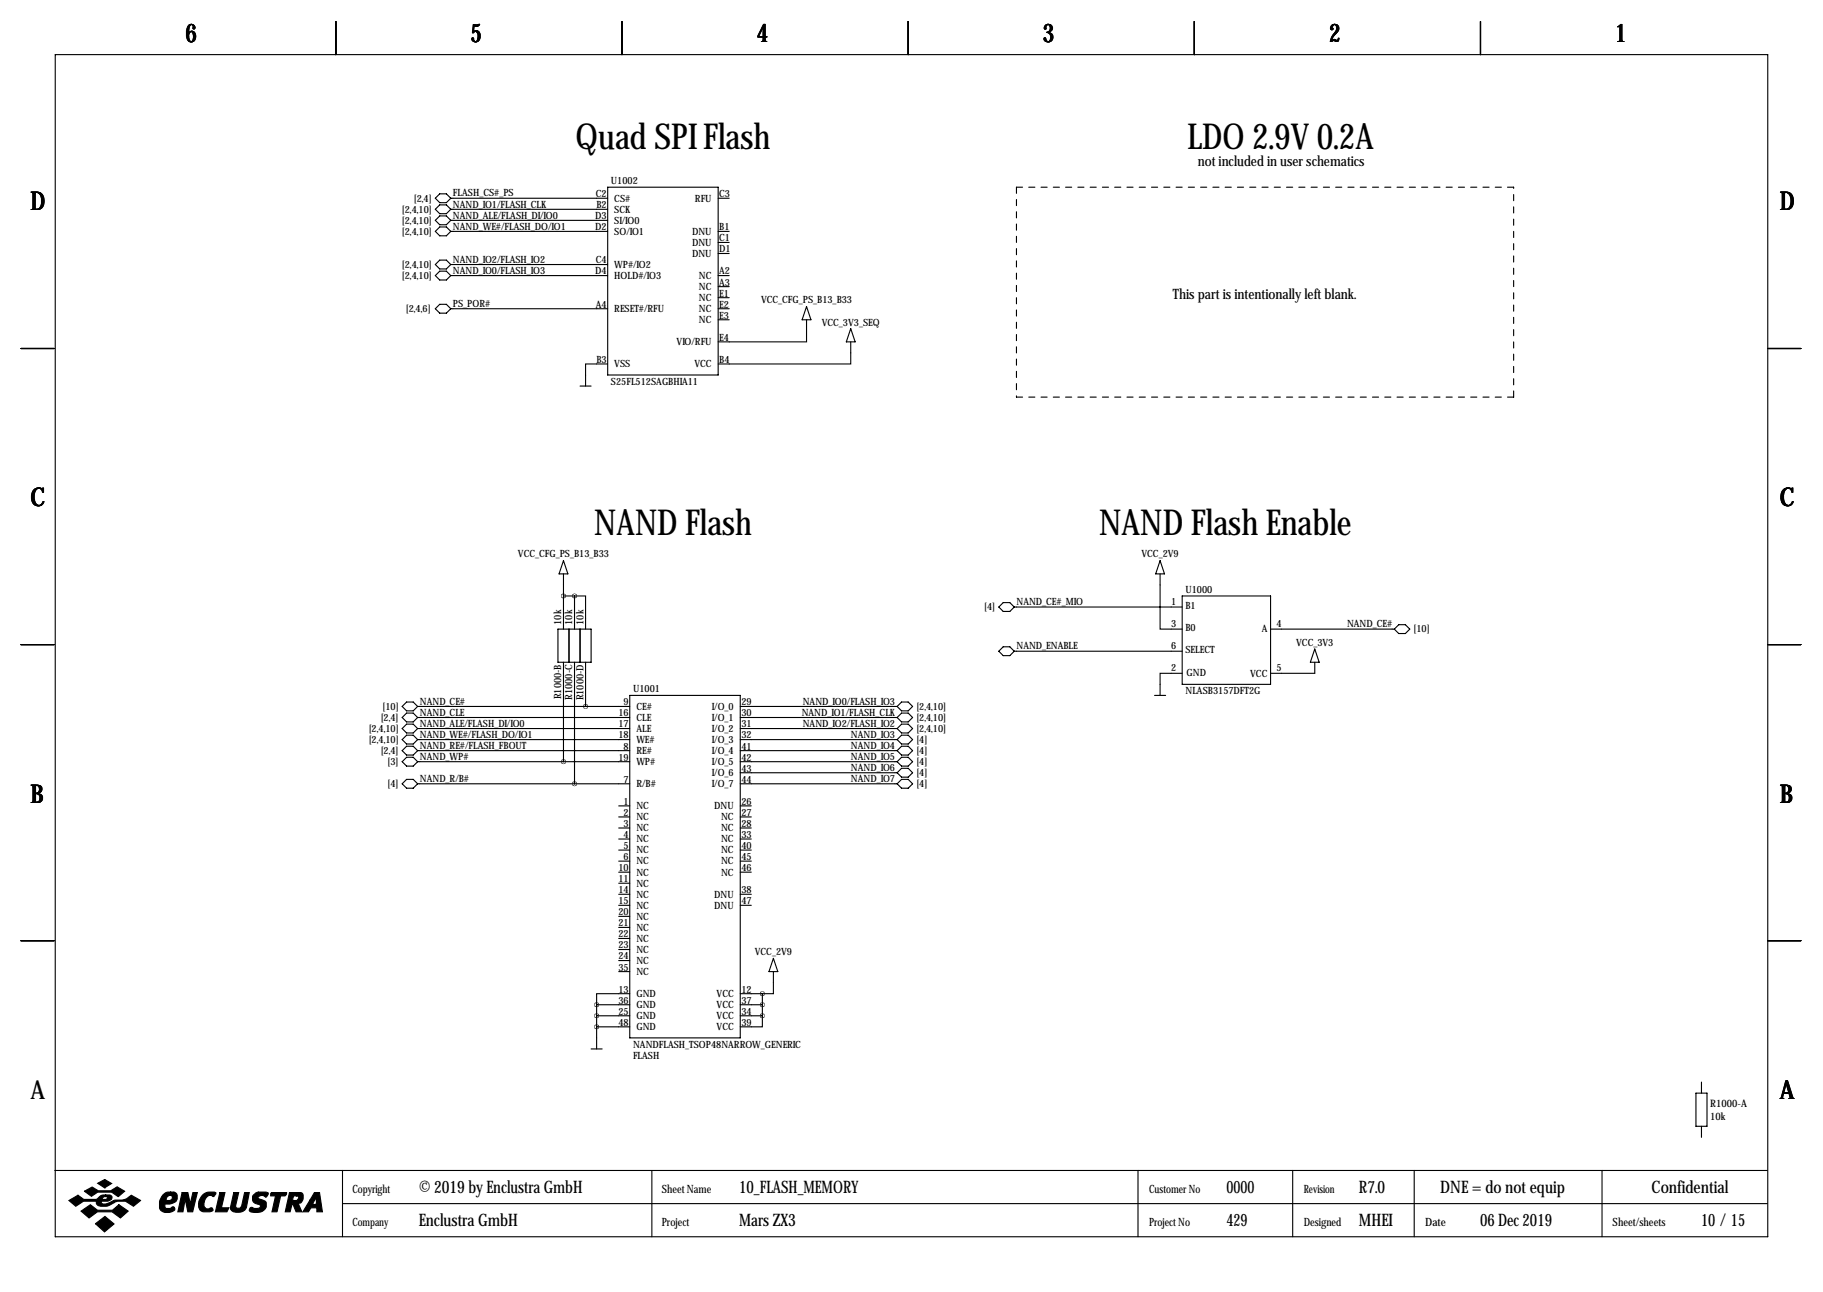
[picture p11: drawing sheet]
<svg xmlns="http://www.w3.org/2000/svg" width="419mm" height="297mm" viewBox="0 0 419 297" stroke-linecap="round" stroke-linejoin="round" font-family="sans-serif">
<g fill="none" stroke="#000" stroke-width=".25">
<path d="M12.7 12.6h393.7v271.7h-393.7zM77.2 4.9v7.7M143 4.9v7.7M208.8 4.9v7.7M274.6 4.9v7.7M340.4 4.9v7.7M100.1 45.6l1-1h1.5l1 1-1 1h-1.5zM100.1 50.7l1-1.1h1.5l1 1.1-1 1h-1.5zM100.1 48.1l1-1h1.5l1 1-1 1h-1.5zM100.1 53.2l1-1h1.5l1 1-1 1h-1.5zM103.6 48.1h36.1M103.6 50.7h36.1"/>
<path d="M103.6 45.6h36.1M103.6 53.2h36.1M139.7 43h25.4v43.2h-25.4zM165.1 45.6h2.5M165.1 53.2h2.5M165.1 55.7h2.5M165.1 58.3h2.5M100.1 60.8l1-1h1.5l1 1-1 1h-1.5zM100.1 63.4l1-1.1h1.5l1 1.1-1 1h-1.5zM100.1 71l1-1h1.5l1 1-1 1h-1.5zM103.6 63.4h36.1M103.6 60.8h36.1"/>
<path d="M103.6 71h36.1M165.1 63.4h2.5M165.1 71h2.5M165.1 65.9h2.5M165.1 68.4h2.5M165.1 73.5h2.5M185.4 73.5v5.1h-20.3M185.4 70.5l1 3h-2zM195.6 78.6v5.1h-30.5M195.6 75.6l1 3h-2zM4.8 80.1h7.6M133.3 88.8h2.6"/>
<path d="M139.7 83.7h-5.1v5.1M406.4 80.1h7.6M129.5 131.9v12.7M129.5 137h2.6M129.5 128.9l1.1 3h-2.1zM132.1 137h2.5v7.6M132.1 137v7.6M229.6 139.6l1-1.1h1.6l1 1.1-1 1h-1.6zM233.2 139.6h38.6M266.7 131.9v12.7h5.1M266.7 128.9l1 3h-2zM271.8 137h20.3v20.3h-20.3z"/>
<path d="M4.8 148.2h7.6M128.3 144.6h7.6v7.7h-7.6zM129.5 152.3v22.8M130.8 144.6v7.7M132.1 152.3v27.9M133.3 144.6v7.7M134.6 152.3v10.1M144.8 159.9h25.4v78.7h-25.4zM229.6 149.7l1-1h1.6l1 1-1 1h-1.6zM233.2 149.7h38.6M265.4 159.9h2.6M271.8 154.8h-5.1v5.1"/>
<path d="M292.1 144.6h28.4M302.3 149.2l1 3.1h-2.1zM302.3 152.3v2.5h-10.2M321.6 143.6h1.5l1 1-1 1.1h-1.5l-1.1-1.1zM406.4 148.2h7.6M92.5 162.4l1-1h1.5l1 1-1 1h-1.5zM92.5 165l1-1.1h1.5l1 1.1-1 1h-1.5zM92.5 167.5l1-1h1.5l1 1-1 1h-1.5zM92.5 170l1-1h1.5l1 1-1 1.1h-1.5zM92.5 172.6l1-1h1.5l1 1-1 1h-1.5zM92.5 175.1l1-1h1.5l1 1-1 1h-1.5zM96 162.4h48.8"/>
<path d="M96 165h48.8M96 167.5h48.8M96 170h48.8M96 172.6h48.8M96 175.1h48.8M170.2 162.4h36M170.2 165h36M170.2 167.5h36M170.2 170h36M170.2 172.6h36M170.2 175.1h36M170.2 177.7h36"/>
<path d="M206.2 167.5l1.1-1h1.5l1 1-1 1h-1.5zM207.3 161.4h1.5l1 1-1 1h-1.5l-1.1-1zM207.3 163.9h1.5l1 1.1-1 1h-1.5l-1.1-1zM207.3 169h1.5l1 1-1 1.1h-1.5l-1.1-1.1zM207.3 171.6h1.5l1 1-1 1h-1.5l-1.1-1zM207.3 174.1h1.5l1 1-1 1h-1.5l-1.1-1zM207.3 176.6h1.5l1 1.1-1 1h-1.5l-1.1-1zM92.5 180.2l1-1h1.5l1 1-1 1h-1.5zM96 180.2h48.8M142.2 185.3h2.6M142.2 187.8h2.6M142.2 190.4h2.6"/>
<path d="M142.2 192.9h2.6M142.2 195.4h2.6M142.2 198h2.6M170.2 180.2h36M170.2 185.3h2.5M170.2 187.8h2.5M170.2 190.4h2.5M170.2 192.9h2.5M170.2 195.4h2.5M170.2 198h2.5M206.2 180.2l1.1-1h1.5l1 1-1 1h-1.5zM4.8 216.3h7.6"/>
<path d="M142.2 200.5h2.6M142.2 203.1h2.6M142.2 205.6h2.6M142.2 208.1h2.6M142.2 210.7h2.6M142.2 213.2h2.6M142.2 215.8h2.6M142.2 218.3h2.6M170.2 200.5h2.5M170.2 205.6h2.5M170.2 208.1h2.5M406.4 216.3h7.6"/>
<path d="M137.2 231h7.6M137.2 233.5h7.6M137.2 236.1h7.6M137.2 231v10.2M142.2 220.8h2.6M142.2 223.4h2.6M144.8 228.5h-7.6v2.5M170.2 228.5h5.1M170.2 231h5.1M170.2 233.5h5.1M175.3 233.5v2.6h-5.1M175.3 228.5v5"/>
<path d="M177.8 223.4v5.1h-2.5M177.8 220.3l1 3.1h-2zM135.9 241.2h2.5M389.9 251.3h2.5v7.6h-2.5zM391.2 248.8v2.5M391.2 258.9v2.6M12.6 269.1h393.7M78.7 269.1v15.2M78.7 276.7h327.6M149.9 269.1v15.2M261.6 269.1v15.2M297.2 269.1v15.2"/>
<path d="M325.1 269.1v15.2M368.3 269.1v15.2"/>
</g>
<g fill="#000" stroke="#000" stroke-width=".25">
<path d="M15.8 276l2.1-1.2 1.4 1h2.8l.3-.2a1.77 1.77 0 0 1 1.9-.9v.4l-.6 .2-.2 .5h.9l.3-.6-.4-.1v-.4h.9a.59 .59 0 0 1 .6 .7l-.2 .4-.8 .4h-1.4l-.1 .1 .1 .4a3.2 3.2 0 0 0 2.7-.7l.3-.1a4 4 0 0 0 3.8-1.1l2.1 1.2-1.6 1.3a4 4 0 0 0-5.5-.2 2.66 2.66 0 0 1-2.9-.2l-.1-.7h-3l-1.8 1.1zM19.4 273.9l1.8-1 1.4 .9h2.9l1.4-.9 1.8 1-1.5 1.2-1.5-1h-3.2l-1.5 .9zM22.5 272l1.6-.8 1.6 .9-1.6 1zM18.6 278.4l2.2-1.4 1.6 1.2h3.5l1.4-1.2 2.2 1.4-1.8 1.6-1.9-1.4h-3.4l-1.9 1.4zM37.4 274.7a1.75 1.75 0 0 1 1.8-.6v.7a.82 .82 0 0 0-.8 1.2h.6a.6 .6 0 0 0 .6-.5 .6 .6 0 0 0-.4-.7v-.7h.8l.5 .3a1.61 1.61 0 0 1 0 1.7 1.61 1.61 0 0 1-1.5 .7h-1v.9l.2 .1h.9l.7-.4 .4 .4a1.06 1.06 0 0 1-1.3 1 1.82 1.82 0 0 1-2.2-1.1 3.5 3.5 0 0 1 .7-3zM41.9 274.2h1.3l.5 2.6 .6-2.6h1.1l-1.1 4.4h-1.1l-.6-2.9-.5 2.9h-1.2zM46.7 274.6a2.78 2.78 0 0 1 2.9-.4l-.4 .9a1.32 1.32 0 0 0-2.1 .8l-.2 .8a.98 .98 0 0 0 1.1 1.2 .55 .55 0 0 1 .6-.2 .55 .55 0 0 1 .4 .6l-.7 .3-1.8-.1a1.79 1.79 0 0 1-.8-2.3zM50.5 274.2h1.2l-.8 3.5h1.7l-.4 .9h-2.7zM53.7 274.2h1.2l-.7 3.1a.73 .73 0 0 0 .7 .5 .73 .73 0 0 0 .7-.6l.6-3h1.1l-.7 3.4a2.28 2.28 0 0 1-3.6 .4v-.4zM58.3 274.7l.8-.6h2.1l.5 .2v.2l-.6 .7a.96 .96 0 0 0-1-.4 .96 .96 0 0 0-.8 .6l1.7 .8a1.71 1.71 0 0 1-.1 1.8 1.71 1.71 0 0 1-1.7 .8l-1.4-.2a.51 .51 0 0 1-.4-.7 .51 .51 0 0 1 .8-.2l1 .1a.52 .52 0 0 0 .6-.2 .52 .52 0 0 0-.2-.7 1.39 1.39 0 0 1-1.4-.6 1.39 1.39 0 0 1 .1-1.6zM62.2 274.4l.2-.2h3.5l-.1 .4-.3 .3h-1l-.8 3.7h-1.2l.8-3.7h-1.1zM66.5 274.2h1.7v.7h-.7l-.2 1.1h.9l.3-.3a.44 .44 0 0 0 .1-.5 .44 .44 0 0 0-.4-.3v-.7h1l.3 .2 .2 .3v.9a1.03 1.03 0 0 1-1.2 1l.9 2h-1.3l-.8-1.8h-.1l-.5 1.8h-1.1z"/>
<path d="M72.3 274.2h1.2l.6 4.4h-1.3v-.9h-1.3l-.6 .9h-1.3l1.7-2.7h1l-.4 .8 .2 .2h.4l.2-.2v-1.5l-.4 .7h-1zM21.9 281.3l2.2-1.6 2.1 1.7-2.2 1.8z"/>
</g>
<path d="M233.7 43v48.3M348 43h-114.3M233.7 91.3h114.3M348 91.3v-48.3" fill="none" stroke="#000" stroke-width=".25" stroke-dasharray="1.4 1.4"/>
<path d="M137.1 231a.05 .05 0 0 0 .1 0 .05 .05 0 0 0-.1 0zM137.1 233.5a.05 .05 0 0 0 .1 0 .05 .05 0 0 0-.1 0zM137.1 236.1a.05 .05 0 0 0 .1 0 .05 .05 0 0 0-.1 0zM129.5 137a.05 .05 0 0 0 .1 0 .05 .05 0 0 0-.1 0zM132 137a.05 .05 0 0 0 .1 0 .05 .05 0 0 0-.1 0zM134.6 162.4a.05 .05 0 0 0 .1 0 .05 .05 0 0 0-.1 0zM129.5 175.1a.05 .05 0 0 0 .1 0 .05 .05 0 0 0-.1 0zM132 180.2a.05 .05 0 0 0 .1 0 .05 .05 0 0 0-.1 0zM175.2 233.5a.05 .05 0 0 0 .1 0 .05 .05 0 0 0-.1 0zM175.2 231a.05 .05 0 0 0 .1 0 .05 .05 0 0 0-.1 0zM175.2 228.5a.05 .05 0 0 0 .1 0 .05 .05 0 0 0-.1 0z" fill="#000" stroke="#000" stroke-width="1"/>
<g font-size="8.2">
<text x="132.3" y="34.1">Quad SPI Flash</text>
<text x="273" y="34.1">LDO 2.9V 0.2A</text>
<text x="136.6" y="123">NAND Flash</text>
<text x="252.7" y="123">NAND Flash Enable</text>
</g>
<g font-size="5.9">
<text x="42.7" y="9.8">6</text>
<text x="108.2" y="9.8">5</text>
<text x="174" y="9.8">4</text>
<text x="239.8" y="9.8">3</text>
<text x="305.6" y="9.8">2</text>
<text x="371.3" y="9.8">1</text>
<text x="7" y="48.4">D</text>
<text x="409.2" y="48.4">D</text>
<text x="7" y="116.4">C</text>
<text x="409.2" y="116.4">C</text>
<text x="7" y="184.5">B</text>
<text x="409.2" y="184.5">B</text>
<text x="7" y="252.6">A</text>
<text x="409.2" y="252.6">A</text>
</g>
<g font-size="4">
<text x="96.3" y="274.2">© 2019 by Enclustra GmbH</text>
<text x="169.9" y="274.2">10_FLASH_MEMORY</text>
<text x="281.9" y="274.2">0000</text>
<text x="312.4" y="274.2">R7.0</text>
<text x="331.1" y="274.2">DNE = do not equip</text>
<text x="379.7" y="274.2">Confidential</text>
<text x="96.3" y="281.8">Enclustra GmbH</text>
<text x="169.9" y="281.8">Mars ZX3</text>
<text x="281.9" y="281.8">429</text>
<text x="312.4" y="281.8">MHEI</text>
<text x="340.3" y="281.8">06 Dec 2019</text>
<text x="391.1" y="281.8">10 / 15</text>
</g>
<g font-size="3.3">
<text x="275.4" y="38.1">not included in user schematics</text>
<text x="269.6" y="68.7">This part is intentionally left blank.</text>
</g>
<g font-size="2.6">
<text x="81" y="274.2">Copyright</text>
<text x="152.1" y="274.2">Sheet Name</text>
<text x="264.2" y="274.2">Customer No</text>
<text x="299.7" y="274.2">Revision</text>
<text x="81" y="281.8">Company</text>
<text x="152.1" y="281.8">Project</text>
<text x="264.2" y="281.8">Project No</text>
<text x="299.7" y="281.8">Designed</text>
<text x="327.7" y="281.8">Date</text>
<text x="370.7" y="281.8">Sheet/sheets</text>
</g>
<g font-size="2.4">
<text x="393.2" y="254.6">R1000-A</text>
<text x="393.2" y="257.5">10k</text>
</g>
<g font-size="2.3">
<text x="95.1" y="46.3">[2,4]</text>
<text x="104.1" y="45.2">FLASH_CS#_PS</text>
<text x="104.1" y="47.7">NAND_IO1/FLASH_CLK</text>
<text x="137" y="45.3">C2</text>
<text x="137.1" y="47.9">B2</text>
<text x="140.5" y="42.3">U1002</text>
<text x="141.2" y="46.3">CS#</text>
<text x="159.8" y="46.3">RFU</text>
<text x="165.4" y="45.3">C3</text>
<text x="92.4" y="51.4">[2,4,10]</text>
<text x="92.4" y="48.9">[2,4,10]</text>
<text x="92.4" y="54">[2,4,10]</text>
<text x="104.1" y="50.3">NAND_ALE/FLASH_DI/IO0</text>
<text x="104.1" y="52.8">NAND_WE#/FLASH_DO/IO1</text>
<text x="136.9" y="50.4">D3</text>
<text x="136.9" y="52.9">D2</text>
<text x="141.2" y="48.9">SCK</text>
<text x="141.2" y="51.4">SI/IO0</text>
<text x="141.2" y="54">SO/IO1</text>
<text x="159.1" y="54">DNU</text>
<text x="165.4" y="52.9">B1</text>
<text x="159.1" y="56.5">DNU</text>
<text x="159.1" y="59">DNU</text>
<text x="165.4" y="55.5">C1</text>
<text x="165.4" y="58">D1</text>
<text x="92.4" y="61.6">[2,4,10]</text>
<text x="92.4" y="64.1">[2,4,10]</text>
<text x="104.1" y="60.4">NAND_IO2/FLASH_IO2</text>
<text x="104.1" y="63">NAND_IO0/FLASH_IO3</text>
<text x="136.9" y="63.1">D4</text>
<text x="137" y="60.6">C4</text>
<text x="141.2" y="64.1">HOLD#/IO3</text>
<text x="141.2" y="61.6">WP#/IO2</text>
<text x="160.7" y="64.1">NC</text>
<text x="165.4" y="63.1">A2</text>
<text x="165.4" y="65.6">A3</text>
<text x="93.3" y="71.7">[2,4,6]</text>
<text x="104.1" y="70.6">PS_POR#</text>
<text x="137" y="70.7">A4</text>
<text x="141.2" y="71.7">RESET#/RFU</text>
<text x="160.7" y="66.7">NC</text>
<text x="160.7" y="69.2">NC</text>
<text x="160.7" y="71.7">NC</text>
<text x="165.4" y="68.2">E1</text>
<text x="165.4" y="70.7">E2</text>
<text x="175" y="69.7">VCC_CFG_PS_B13_B33</text>
<text x="160.7" y="74.3">NC</text>
<text x="165.4" y="73.3">E3</text>
<text x="188.9" y="75">VCC_3V3_SEQ</text>
<text x="137.1" y="83.4">B3</text>
<text x="155.5" y="79.4">VIO/RFU</text>
<text x="165.4" y="78.3">E4</text>
<text x="165.4" y="83.4">B4</text>
<text x="140.5" y="88.5">S25FL512SAGBHIA11</text>
<text x="141.2" y="84.4">VSS</text>
<text x="159.7" y="84.4">VCC</text>
<text x="119.1" y="128.1">VCC_CFG_PS_B13_B33</text>
<text x="262.4" y="128.1">VCC_2V9</text>
<text x="272.5" y="136.3">U1000</text>
<text x="129" y="143.6" transform="rotate(-90 129 143.6)">10k</text>
<text x="131.6" y="143.6" transform="rotate(-90 131.6 143.6)">10k</text>
<text x="134.1" y="143.6" transform="rotate(-90 134.1 143.6)">10k</text>
<text x="226.3" y="140.3">[4]</text>
<text x="233.7" y="139.2">NAND_CE#_MIO</text>
<text x="269.2" y="139.1">1</text>
<text x="272.5" y="140.1">B1</text>
<text x="233.7" y="149.3">NAND_ENABLE</text>
<text x="269.2" y="144.1">3</text>
<text x="269.2" y="149.2">6</text>
<text x="272.5" y="145.2">B0</text>
<text x="290.1" y="145.4">A</text>
<text x="293.5" y="144.1">4</text>
<text x="298" y="148.4">VCC_3V3</text>
<text x="309.7" y="144.2">NAND_CE#</text>
<text x="325" y="145.4">[10]</text>
<text x="269.2" y="154.3">2</text>
<text x="272.5" y="150.2">SELECT</text>
<text x="272.8" y="155.3">GND</text>
<text x="287.4" y="155.6">VCC</text>
<text x="293.5" y="154.3">5</text>
<text x="129" y="160.8" transform="rotate(-90 129 160.8)">R1000-B</text>
<text x="131.6" y="160.9" transform="rotate(-90 131.6 160.9)">R1000-C</text>
<text x="134.1" y="161" transform="rotate(-90 134.1 161)">R1000-D</text>
<text x="145.5" y="159.1">U1001</text>
<text x="272.5" y="159.6">NLASB3157DFT2G</text>
<text x="87.5" y="165.7">[2,4]</text>
<text x="87.9" y="163.2">[10]</text>
<text x="96.5" y="162">NAND_CE#</text>
<text x="96.5" y="164.6">NAND_CLE</text>
<text x="96.5" y="167.1">NAND_ALE/FLASH_DI/IO0</text>
<text x="142.2" y="164.7">16</text>
<text x="142.2" y="167.2">17</text>
<text x="143.4" y="162.2">9</text>
<text x="146.3" y="163.2">CE#</text>
<text x="146.3" y="165.7">CLE</text>
<text x="163.7" y="163.2">I/O_0</text>
<text x="163.7" y="165.7">I/O_1</text>
<text x="170.4" y="162.2">29</text>
<text x="170.4" y="164.7">30</text>
<text x="170.4" y="167.2">31</text>
<text x="184.3" y="164.6">NAND_IO1/FLASH_CLK</text>
<text x="184.6" y="162">NAND_IO0/FLASH_IO3</text>
<text x="184.6" y="167.1">NAND_IO2/FLASH_IO2</text>
<text x="210.7" y="163.2">[2,4,10]</text>
<text x="210.7" y="165.7">[2,4,10]</text>
<text x="84.8" y="168.3">[2,4,10]</text>
<text x="84.8" y="170.8">[2,4,10]</text>
<text x="87.5" y="173.3">[2,4]</text>
<text x="96.5" y="169.6">NAND_WE#/FLASH_DO/IO1</text>
<text x="96.5" y="172.2">NAND_RE#/FLASH_FBOUT</text>
<text x="142.2" y="169.8">18</text>
<text x="143.4" y="172.3">8</text>
<text x="146.3" y="168.3">ALE</text>
<text x="146.3" y="170.8">WE#</text>
<text x="146.3" y="173.3">RE#</text>
<text x="163.7" y="168.3">I/O_2</text>
<text x="163.7" y="170.8">I/O_3</text>
<text x="163.7" y="173.3">I/O_4</text>
<text x="170.4" y="169.8">32</text>
<text x="170.4" y="172.3">41</text>
<text x="195.6" y="169.6">NAND_IO3</text>
<text x="195.6" y="172.2">NAND_IO4</text>
<text x="210.7" y="168.3">[2,4,10]</text>
<text x="210.7" y="170.8">[4]</text>
<text x="210.7" y="173.3">[4]</text>
<text x="89.1" y="175.9">[3]</text>
<text x="96.5" y="174.7">NAND_WP#</text>
<text x="96.5" y="179.8">NAND_R/B#</text>
<text x="142.2" y="174.9">19</text>
<text x="143.4" y="179.9">7</text>
<text x="146.3" y="175.9">WP#</text>
<text x="163.7" y="175.9">I/O_5</text>
<text x="163.7" y="178.4">I/O_6</text>
<text x="170.4" y="174.9">42</text>
<text x="170.4" y="177.4">43</text>
<text x="170.4" y="179.9">44</text>
<text x="195.6" y="174.7">NAND_IO5</text>
<text x="195.6" y="177.3">NAND_IO6</text>
<text x="195.6" y="179.8">NAND_IO7</text>
<text x="210.7" y="175.9">[4]</text>
<text x="210.7" y="178.4">[4]</text>
<text x="89.1" y="181">[4]</text>
<text x="143.4" y="185">1</text>
<text x="146.3" y="181">R/B#</text>
<text x="163.7" y="181">I/O_7</text>
<text x="170.4" y="185">26</text>
<text x="210.7" y="181">[4]</text>
<text x="143.4" y="187.6">2</text>
<text x="143.4" y="190.1">3</text>
<text x="146.3" y="186">NC</text>
<text x="146.3" y="188.6">NC</text>
<text x="146.3" y="191.1">NC</text>
<text x="164.2" y="186">DNU</text>
<text x="165.8" y="188.6">NC</text>
<text x="165.8" y="191.1">NC</text>
<text x="170.4" y="187.6">27</text>
<text x="170.4" y="190.1">28</text>
<text x="143.4" y="192.6">4</text>
<text x="143.4" y="195.2">5</text>
<text x="143.4" y="197.7">6</text>
<text x="146.3" y="193.7">NC</text>
<text x="146.3" y="196.2">NC</text>
<text x="165.8" y="193.7">NC</text>
<text x="165.8" y="196.2">NC</text>
<text x="170.4" y="192.6">33</text>
<text x="170.4" y="195.2">40</text>
<text x="170.4" y="197.7">45</text>
<text x="142.2" y="200.3">10</text>
<text x="142.2" y="202.8">11</text>
<text x="146.3" y="198.7">NC</text>
<text x="146.3" y="201.3">NC</text>
<text x="146.3" y="203.8">NC</text>
<text x="165.8" y="198.7">NC</text>
<text x="165.8" y="201.3">NC</text>
<text x="170.4" y="200.3">46</text>
<text x="142.2" y="205.3">14</text>
<text x="142.2" y="207.9">15</text>
<text x="146.3" y="206.4">NC</text>
<text x="146.3" y="208.9">NC</text>
<text x="164.2" y="206.4">DNU</text>
<text x="164.2" y="208.9">DNU</text>
<text x="170.4" y="205.3">38</text>
<text x="170.4" y="207.9">47</text>
<text x="142.2" y="210.4">20</text>
<text x="142.2" y="213">21</text>
<text x="142.2" y="215.5">22</text>
<text x="146.3" y="211.4">NC</text>
<text x="146.3" y="214">NC</text>
<text x="142.2" y="218">23</text>
<text x="142.2" y="220.6">24</text>
<text x="146.3" y="216.5">NC</text>
<text x="146.3" y="219.1">NC</text>
<text x="146.3" y="221.6">NC</text>
<text x="173.5" y="219.6">VCC_2V9</text>
<text x="142.2" y="223.1">35</text>
<text x="146.3" y="224.1">NC</text>
<text x="142.2" y="228.2">13</text>
<text x="142.2" y="230.7">36</text>
<text x="142.2" y="233.3">25</text>
<text x="146.3" y="229.2">GND</text>
<text x="146.3" y="231.8">GND</text>
<text x="164.7" y="229.2">VCC</text>
<text x="164.7" y="231.8">VCC</text>
<text x="170.4" y="228.2">12</text>
<text x="170.4" y="230.7">37</text>
<text x="170.4" y="233.3">34</text>
<text x="142.2" y="235.8">48</text>
<text x="146.3" y="234.3">GND</text>
<text x="146.3" y="236.8">GND</text>
<text x="164.7" y="234.3">VCC</text>
<text x="164.7" y="236.8">VCC</text>
<text x="170.4" y="235.8">39</text>
<text x="145.5" y="240.9">NANDFLASH_TSOP48NARROW_GENERIC</text>
<text x="145.5" y="243.5">FLASH</text>
</g>
</svg>
